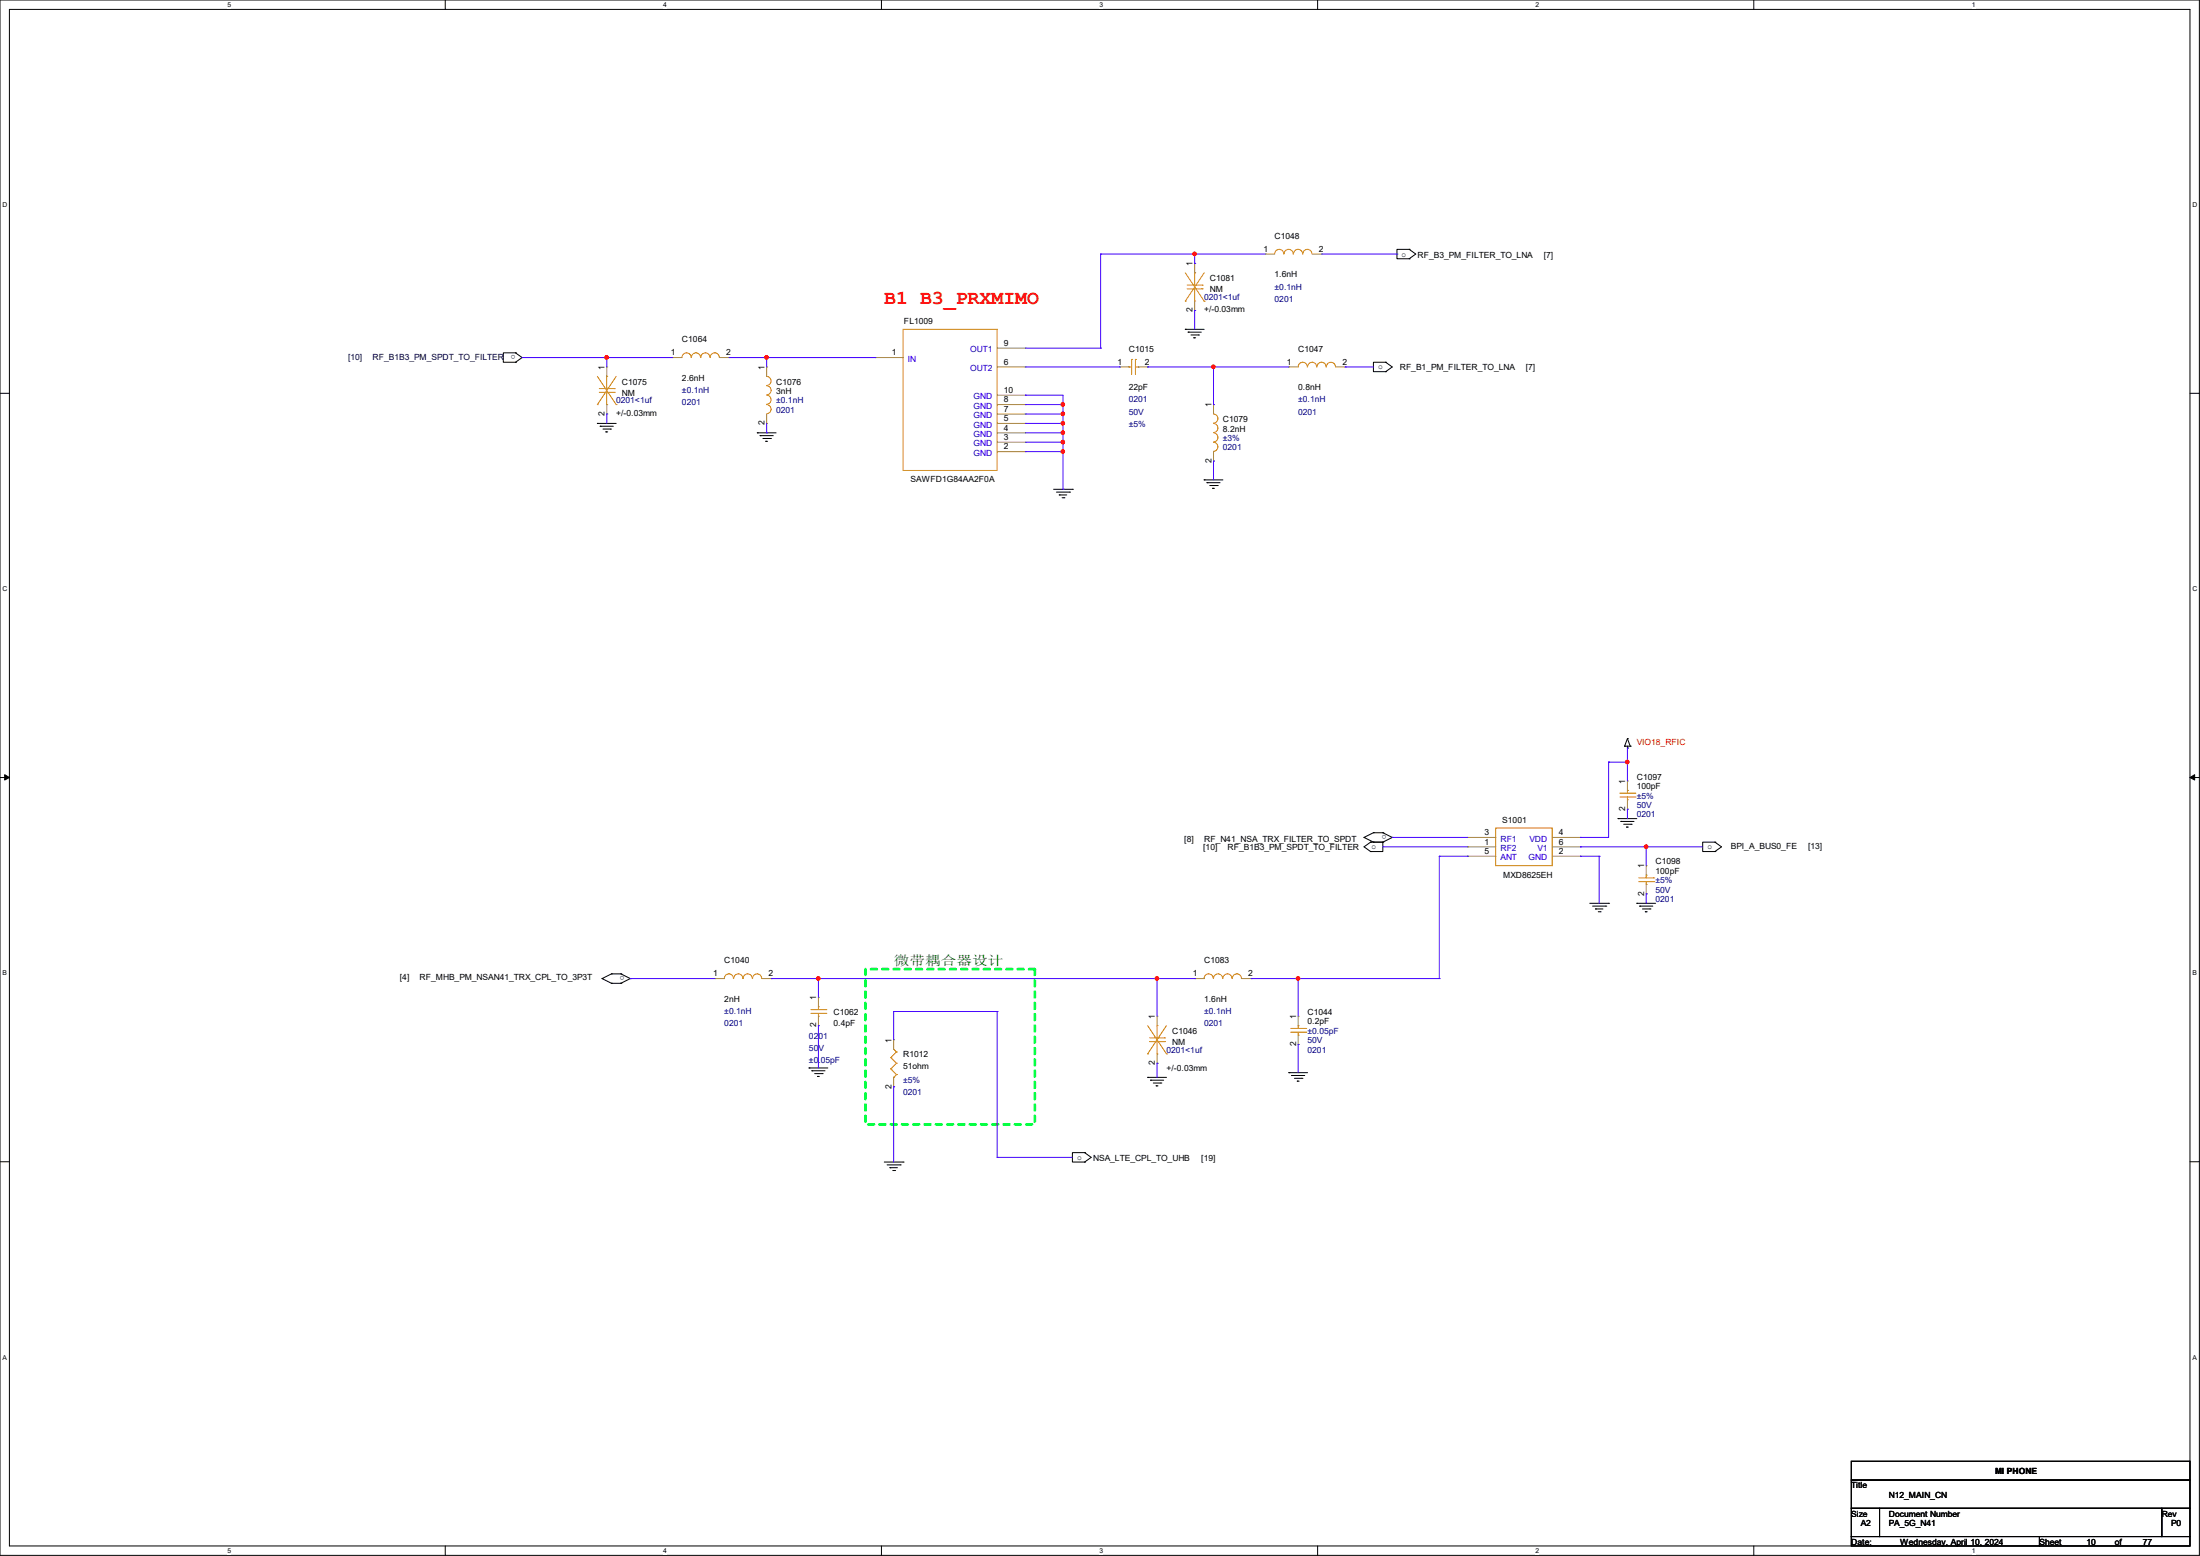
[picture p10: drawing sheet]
<svg xmlns="http://www.w3.org/2000/svg" width="297mm" height="210mm" viewBox="0 0 297 210" stroke-linecap="round" stroke-linejoin="round" font-family="sans-serif">
<path d="M0 0h296.9v209.9h-296.9zM1.3 1.3h294.4v207.4h-294.4z" fill="none" stroke="#000" stroke-width=".14"/>
<g fill="#fff">
<path d="M30.7 .1h.5v1h-.5z"/>
<path d="M30.7 208.8h.5v1h-.5z"/>
</g>
<path d="M60.1 0v1.3M60.1 208.7v1.2" fill="none" stroke="#000" stroke-width=".14"/>
<g fill="#fff">
<path d="M89.5 .1h.5v1h-.5z"/>
<path d="M89.5 208.8h.5v1h-.5z"/>
</g>
<path d="M119 0v1.3M119 208.7v1.2" fill="none" stroke="#000" stroke-width=".14"/>
<g fill="#fff">
<path d="M148.4 .1h.5v1h-.5z"/>
<path d="M148.4 208.8h.5v1h-.5z"/>
</g>
<path d="M177.9 0v1.3M177.9 208.7v1.2" fill="none" stroke="#000" stroke-width=".14"/>
<g fill="#fff">
<path d="M207.3 .1h.5v1h-.5z"/>
<path d="M207.3 208.8h.5v1h-.5z"/>
</g>
<path d="M236.8 0v1.3M236.8 208.7v1.2" fill="none" stroke="#000" stroke-width=".14"/>
<g fill="#fff">
<path d="M266.2 .1h.5v1h-.5z"/>
<path d="M266.2 208.8h.5v1h-.5z"/>
<path d="M.3 27.2h.7v1h-.7z"/>
<path d="M296 27.2h.6v1h-.6z"/>
<path d="M.3 79h.7v1h-.7z"/>
<path d="M296 79h.6v1h-.6z"/>
</g>
<path d="M0 53.1h1.3M295.7 53.1h1.2" fill="none" stroke="#000" stroke-width=".14"/>
<g fill="#fff">
<path d="M.3 130.9h.6v1h-.6z"/>
<path d="M296 130.9h.6v1h-.6z"/>
</g>
<path d="M0 104.9h1.3M295.7 104.9h1.2" fill="none" stroke="#000" stroke-width=".14"/>
<path d="M.6 104.6l.7 .3-.7 .4zM295.7 104.9l.6-.3v.7z" fill="#000" stroke="#000" stroke-width=".14"/>
<g fill="#fff">
<path d="M.3 182.7h.6v1h-.6z"/>
<path d="M296 182.7h.5v1h-.5z"/>
</g>
<g fill="none" stroke="#000" stroke-width=".14">
<path d="M190.2 33.7h.1M190.2 34.9h.1M190.2 33.7h-1.6v1.2h1.6M190.2 33.7l.9 .6-.9 .6M69.6 48.9h.1M69.6 47.6h.1M69.6 47.6h-1.7v1.3h1.7M69.6 47.6l.9 .7-.9 .6M80.6 57.1h.1M80.6 57.1h2.6M81 57.5h.1M81 57.5h1.8"/>
<path d="M81.4 57.9h1M81.8 58.3h.1M81.8 58.3h.2M82.4 57.9h.1M102.2 58.4h.1M102.2 58.4h2.6M102.6 58.8h.1M102.6 58.8h1.8M103 59.2h1M103.4 59.6h.1M103.4 59.6h.2M104 59.2h.1"/>
<path d="M160 44.4h.1M160 44.4h2.6M160.4 44.8h.1M160.4 44.8h1.8M160.8 45.2h1M161.2 45.6h.1M161.2 45.6h.2M161.8 45.2h.1M187.1 48.9h.1M187.1 50.2h.1M187.1 48.9h-1.7v1.3h1.7M187.1 48.9l.9 .6-.9 .7"/>
<path d="M142.2 66h2.6M142.6 66.4h1.8M143 66.8h.1M143 66.8h1M143.4 67.2h.2M143.6 67.2h.1M144.4 66.4h.1M144.8 66h.1M162.6 64.8h.1M162.6 64.8h2.5M162.9 65.2h.1M162.9 65.2h1.8"/>
<path d="M163.3 65.5h1M163.7 65.9h.1M163.7 65.9h.3M164.3 65.5h.1M219.7 99.7h.1M219.7 99.7l-.4 1M219.7 99.7l.4 1M184.1 113h.1M184.1 113l1.3 .7M185 113.7h.1M185 114.9h.1M185 113.7h1.7v1.2h-1.7"/>
<path d="M185 113.7l-.9 .6 .9 .6M185.4 113.7h.1M185.4 112.4h.1M185.4 113.7h1.3M185.4 112.4h1.3M185.4 112.4l-1.3 .6M186.7 113.7h.1M186.7 112.4h.1M186.7 112.4l1.3 .6M188 113h.1M188 113l-1.3 .7M218.4 110.5h.1"/>
<path d="M218.4 110.5h2.6M218.8 110.9h.1M218.8 110.9h1.8M219.2 111.3h1M219.3 100.7h.1M219.3 100.7h.8M219.6 111.6h.1M219.6 111.6h.2M219.7 101h.1M219.7 100.7v.3M220.1 100.7h.1M220.2 111.3h.1"/>
<path d="M231.5 113.7h.1M231.5 114.9h.1M231.5 113.7h-1.6v1.2h1.6M231.5 113.7l.9 .6-.9 .6M81.3 132.1h.1M81.3 132.1l1.2 .6M82.5 132.7h.1M82.5 131.4h.1M82.5 132.7h1.3M82.5 131.4h1.3M82.5 131.4l-1.2 .7M83.8 132.7h.1"/>
<path d="M83.8 131.4h.1M83.8 131.4l1.3 .7M85.1 132.1h.1M85.1 132.1l-1.3 .6M214.6 121.9h2.6M215 122.3h1.8M215.4 122.7h.1M215.4 122.7h1M215.8 123.1h.2M216 123.1h.1M216.8 122.3h.1M217.2 121.9h.1"/>
<path d="M221 121.9h.1M221 121.9h2.5M221.4 122.3h.1M221.4 122.3h1.7M221.7 122.7h1.1M222.1 123.1h.1M222.1 123.1h.3M222.8 122.7h.1M0 156.8h1.3M109.2 144.1h.1M109.2 144.1h2.6M109.6 144.5h.1"/>
<path d="M109.6 144.5h1.8M110 144.9h1M110.4 145.3h.1M110.4 145.3h.2M111 144.9h.1M119.4 156.8h2.5M119.8 157.2h1.7M120.1 157.6h.1M120.1 157.6h1.1M120.5 158h.3M120.8 158h.1M121.5 157.2h.1"/>
<path d="M121.9 156.8h.1M146.4 155.6h.1M146.4 156.8h.1M146.4 155.6h-1.6v1.2h1.6M146.4 155.6l.9 .6-.9 .6M154.9 145.4h.1M154.9 145.4h2.6M155.3 145.8h.1M155.3 145.8h1.8M155.7 146.2h1M156.1 146.6h.1M156.1 146.6h.2"/>
<path d="M156.7 146.2h.1M174 144.8h.1M174 144.8h2.5M174.4 145.2h.1M174.4 145.2h1.7M174.8 145.5h1M175.1 145.9h.1M175.1 145.9h.3M175.8 145.5h.1M295.7 156.8h1.2M249.9 197.2h45.8v2.6h-45.8zM249.9 199.8h45.8v3.8h-45.8z"/>
<path d="M249.9 203.6h3.8v3.8h-3.8zM249.9 207.4h25.4v1.3h-25.4zM253.7 203.6h38.1v3.8h-38.1zM275.3 207.4h20.4v1.3h-20.4zM291.8 203.6h3.9v3.8h-3.9z"/>
</g>
<path d="M116.8 130.8h22.9v21h-22.9z" fill="none" stroke="#00ff40" stroke-width=".38" stroke-dasharray=".8"/>
<g fill="none" stroke="#cc8006" stroke-width=".14">
<path d="M160 36.8l2.6 3.8M160.3 38.5h2M160.3 39h2M161.3 36.8h.1M161.3 36.8v1.7M161.3 39v1.6M162.3 38.5h.1M162.3 39h.1M162.6 36.8l-2.6 3.8M173.3 34.3a.61 .61 0 0 0-.6-.6 .61 .61 0 0 0-.6 .6M174.6 34.3a.61 .61 0 0 0-.6-.6 .61 .61 0 0 0-.6 .6M175.9 34.3a.61 .61 0 0 0-.7-.6 .61 .61 0 0 0-.6 .6"/>
<path d="M177.1 34.3a.61 .61 0 0 0-.6-.6 .61 .61 0 0 0-.6 .6M80.6 54.6h.1M80.6 50.8l2.6 3.8M80.9 52.5h2M80.9 53h2M81.9 50.8h.1M81.9 54.6h.1M81.9 50.8v1.7M81.9 53v1.6M82.9 52.5h.1M82.9 53h.1M83.2 54.6h.1"/>
<path d="M83.2 50.8l-2.6 3.8M93.3 48.3a.61 .61 0 0 0-.6-.7 .61 .61 0 0 0-.6 .7M94.6 48.3a.61 .61 0 0 0-.6-.7 .61 .61 0 0 0-.7 .7M95.8 48.3a.61 .61 0 0 0-.6-.7 .61 .61 0 0 0-.6 .7M97.1 48.3a.61 .61 0 0 0-.6-.7 .61 .61 0 0 0-.6 .7M103.5 50.8a.61 .61 0 0 1 .6 .6 .61 .61 0 0 1-.6 .6M103.5 52.1a.61 .61 0 0 1 .6 .6 .61 .61 0 0 1-.6 .6M103.5 53.3a.61 .61 0 0 1 .6 .7 .61 .61 0 0 1-.6 .6M103.5 54.6a.61 .61 0 0 1 .6 .6 .61 .61 0 0 1-.6 .6M121.9 44.4h12.7v19.1h-12.7zM152.4 49.5h.1M152.4 49.5h.4"/>
<path d="M152.8 48.5h.1M152.8 48.5v2M153.3 48.5h.1M153.3 48.5v2M153.3 49.5h.4M153.7 49.5h.1M160 40.6h.1M161.3 40.6h.1M162.6 40.6h.1M163.8 55.9a.61 .61 0 0 1 .6 .6 .61 .61 0 0 1-.6 .6M163.8 57.1a.61 .61 0 0 1 .6 .7 .61 .61 0 0 1-.6 .6M163.8 58.4a.61 .61 0 0 1 .6 .6 .61 .61 0 0 1-.6 .6"/>
<path d="M163.8 59.7a.61 .61 0 0 1 .6 .6 .61 .61 0 0 1-.6 .6M176.5 49.5a.61 .61 0 0 0-.6-.6 .61 .61 0 0 0-.6 .6M177.8 49.5a.61 .61 0 0 0-.7-.6 .61 .61 0 0 0-.6 .6M179 49.5a.61 .61 0 0 0-.6-.6 .61 .61 0 0 0-.6 .6M180.3 49.5a.61 .61 0 0 0-.6-.6 .61 .61 0 0 0-.6 .6M201.9 111.8h7.6v5h-7.6zM218.7 107.1h2M218.7 107.6h2M219.7 106.7h.1M219.7 107.9h.1M219.7 106.7v.4M219.7 107.6v.3"/>
<path d="M220.7 107.1h.1M220.7 107.6h.1M221.2 118.5h2.1M221.2 119h2.1M222.2 118.1h.1M222.2 119.4h.1M222.2 118.1v.4M222.2 119v.4M223.3 118.5h.1M223.3 119h.1M99 132.1a.61 .61 0 0 0-.6-.7 .61 .61 0 0 0-.6 .7M100.3 132.1a.61 .61 0 0 0-.6-.7 .61 .61 0 0 0-.6 .7"/>
<path d="M101.6 132.1a.61 .61 0 0 0-.7-.7 .61 .61 0 0 0-.6 .7M102.8 132.1a.61 .61 0 0 0-.6-.7 .61 .61 0 0 0-.6 .7M109.5 136.3h2M109.5 136.8h2M110.5 135.9h.1M110.5 137.2h.1M110.5 135.9v.4M110.5 136.8v.4M111.5 136.3h.1M111.5 136.8h.1M154.9 138.4l2.6 3.8M156.2 138.4h.1"/>
<path d="M156.2 138.4v1.7M157.5 138.4l-2.6 3.8M163.8 132.1a.61 .61 0 0 0-.6-.7 .61 .61 0 0 0-.6 .7M165.1 132.1a.61 .61 0 0 0-.7-.7 .61 .61 0 0 0-.6 .7M166.3 132.1a.61 .61 0 0 0-.6-.7 .61 .61 0 0 0-.6 .7M167.6 132.1a.61 .61 0 0 0-.6-.7 .61 .61 0 0 0-.6 .7M174.2 138.8h2.1M174.2 139.3h2.1M175.3 138.4h.1M175.3 139.7h.1M175.3 138.4v.4M175.3 139.3v.4"/>
<path d="M176.3 138.8h.1M176.3 139.3h.1M120.3 142.7h.1M120.3 144.3h.1M120.3 142.7l.7 .8M120.3 144.3l.7 .7M120.6 145.4h.1M120.6 141.6l.4 .4M121 142h.1M121 143.5h.1M121 145h.1M121 142l-.7 .7"/>
<path d="M121 143.5l-.7 .8M121 145l-.4 .4M154.9 142.2h.1M155.2 140.1h2M155.2 140.6h2M156.2 142.2h.1M156.2 140.6v1.6M157.2 140.1h.1M157.2 140.6h.1M157.5 142.2h.1"/>
</g>
<g fill="none" stroke="#a84" stroke-width=".14">
<path d="M161.3 35.6h.1M161.3 35.6v1.2M170.8 34.3h.1M170.8 34.3h1.3M177.2 34.3h1.2M178.4 34.3h.1M81.9 49.5h.1M81.9 55.9h.1M81.9 49.5v1.3M81.9 54.6v1.3M90.8 48.3h.1M90.8 48.3h1.3"/>
<path d="M97.2 48.3h1.2M98.4 48.3h.1M103.5 49.5h.1M103.5 57.1h.1M103.5 49.5v1.3M103.5 55.9v1.2M118.1 48.3h.1M118.1 48.3h3.8M134.6 49.5h3.8M134.6 59.7h3.8M134.6 58.4h3.8M134.6 57.1h3.8"/>
<path d="M134.6 47h3.8M134.6 55.9h3.8M134.6 54.6h3.8M134.6 53.3h3.8M138.4 59.7h.1M138.4 58.4h.1M138.4 57.1h.1M138.4 47h.1M138.4 55.9h.1M138.4 54.6h.1M138.4 49.5h.1M138.4 53.3h.1"/>
<path d="M151.1 49.5h.1M151.1 49.5h1.3M153.7 49.5h1.2M154.9 49.5h.1M161.3 41.9h.1M161.3 40.6v1.3M163.8 54.6h.1M163.8 54.6v1.3M174 49.5h.1M174 49.5h1.3M180.3 49.5h1.3M181.6 49.5h.1"/>
<path d="M134.6 61h3.8M138.4 61h.1M163.8 62.2h.1M163.8 61v1.2M198.1 114.3h.1M198.1 113h.1M198.1 115.6h.1M198.1 114.3h3.8M198.1 115.6h3.8M198.1 113h3.8M209.5 114.3h3.9M209.5 115.6h3.9"/>
<path d="M209.5 113h3.9M213.4 115.6h.1M213.4 113h.1M213.4 114.3h.1M219.7 105.4h.1M219.7 109.2h.1M219.7 105.4v1.3M219.7 107.9v1.3M222.2 116.8h.1M222.2 116.8v1.3M222.2 119.4v1.2M96.5 132.1h.1"/>
<path d="M96.5 132.1h1.3M102.9 132.1h1.2M104.1 132.1h.1M110.5 134.6h.1M110.5 138.4h.1M110.5 134.6v1.3M110.5 137.2v1.2M156.2 137.2h.1M156.2 137.2v1.2M161.3 132.1h.1M161.3 132.1h1.3M167.6 132.1h1.3"/>
<path d="M168.9 132.1h.1M175.3 137.2h.1M175.3 137.2v1.2M175.3 139.7v1.3M222.2 120.6h.1M120.6 140.3h.1M120.6 146.7h.1M120.6 140.3v1.3M120.6 145.4v1.3M156.2 143.5h.1M156.2 142.2v1.3M175.3 141h.1"/>
</g>
<g fill="none" stroke="#4200ff" stroke-width=".14">
<path d="M148.6 34.3h.1M148.6 34.3h22.2M148.6 34.3v12.7M161.3 35.6h.1M161.3 34.3h.1M161.3 34.3v1.3M178.4 34.3h10.2M188.6 34.3h.1M70.5 48.3h.1M70.5 48.3h20.3M81.9 48.3h.1M81.9 55.9h.1"/>
<path d="M81.9 48.3v1.2M81.9 55.9v1.2M98.4 48.3h19.7M103.5 48.3h.1M103.5 58.4h.1M103.5 48.3v1.2M103.5 57.1v1.3M118.1 48.3h.1M138.4 53.3h.1M138.4 49.5h12.7M138.4 55.9h5.1M138.4 53.3h5.1v12.7"/>
<path d="M138.4 57.1h5.1M138.4 58.4h5.1M138.4 47h10.2M138.4 59.7h5.1M138.4 54.6h5.1M143.5 55.9h.1M143.5 57.1h.1M143.5 58.4h.1M143.5 59.7h.1M143.5 54.6h.1M148.6 47h.1M151.1 49.5h.1"/>
<path d="M154.9 49.5h.1M154.9 49.5h19.1M161.3 41.9h.1M161.3 41.9v2.5M163.8 54.6h.1M163.8 49.5h.1M163.8 49.5v5.1M181.6 49.5h.1M181.6 49.5h3.8M138.4 61h5.1M143.5 61h.1M143.5 66h.1"/>
<path d="M163.8 62.2h.1M163.8 62.2v2.6M186.7 114.3h.1M186.7 114.3h11.4M188 113h.1M188 113h10.1M194.3 115.6h.1M194.3 115.6h3.8M194.3 115.6v16.5M198.1 115.6h.1M213.4 113h.1M213.4 114.3h.1"/>
<path d="M213.4 115.6h.1M213.4 114.3h16.5M213.4 115.6h2.5M215.9 115.6h.1M215.9 115.6v6.3M217.2 102.9h.1M217.2 102.9v10.1h-3.8M217.2 102.9h2.5M219.7 101h.1M219.7 102.9h.1M219.7 109.2h.1M219.7 101v4.4"/>
<path d="M219.7 109.2v1.3M222.2 114.3h.1M222.2 114.3v2.5M85.1 132.1h.1M85.1 132.1h11.4M104.1 132.1h.1M104.1 132.1h57.2M110.5 138.4h.1M110.5 132.1h.1M110.5 132.1v2.5M110.5 138.4v5.7M120.6 136.5h.1"/>
<path d="M120.6 136.5v3.8M120.6 136.5h14M134.6 136.5h.1M134.6 136.5v19.7M156.2 132.1h.1M156.2 132.1v5.1M161.3 132.1h.1M168.9 132.1h.1M168.9 132.1h25.4M175.3 132.1h.1M175.3 132.1v5.1M194.3 132.1h.1"/>
<path d="M222.2 120.6h.1M222.2 120.6v1.3M120.6 146.7h.1M120.6 146.7v10.1M134.6 156.2h.1M134.6 156.2h10.2M156.2 143.5h.1M156.2 143.5v1.9M175.3 141h.1M175.3 141v3.8"/>
</g>
<g fill="#f00" stroke="#f00" stroke-width=".14">
<circle cx="81.9" cy="48.2" r=".23"/>
<circle cx="103.5" cy="48.2" r=".23"/>
<circle cx="163.8" cy="49.5" r=".23"/>
<circle cx="143.5" cy="55.9" r=".23"/>
<circle cx="143.5" cy="58.4" r=".23"/>
<circle cx="143.5" cy="57.1" r=".23"/>
<circle cx="219.7" cy="102.8" r=".23"/>
<circle cx="222.2" cy="114.3" r=".23"/>
<circle cx="175.2" cy="132.1" r=".23"/>
<circle cx="110.5" cy="132.1" r=".23"/>
<circle cx="156.2" cy="132.1" r=".23"/>
<circle cx="161.3" cy="34.3" r=".23"/>
<circle cx="143.5" cy="54.6" r=".23"/>
<circle cx="143.5" cy="59.7" r=".23"/>
<circle cx="143.5" cy="60.9" r=".23"/>
</g>
<text font-size="2.7" fill="#f00" x="119.4" y="41">B1 B3_PRXMIMO</text>
<text font-size="1.8" fill="#008000" x="120.7" y="130.3">微带耦合器设计</text>
<g font-size="1.1">
<text x="161" y="35.9" transform="rotate(-90 161 35.9)">1</text>
<text x="170.6" y="34">1</text>
<text x="172.1" y="32.2">C1048</text>
<text x="178" y="34">2</text>
<text x="189.2" y="34.6">o</text>
<text x="191.4" y="34.8">RF_B3_PM_FILTER_TO_LNA</text>
<text x="208.4" y="34.8">[7]</text>
<text x="163.3" y="37.9">C1081</text>
<text x="163.3" y="39.5">NM</text>
<text x="172.1" y="37.4">1.6nH</text>
<text x="69.6" y="48" transform="rotate(-180 69.6 48)">o</text>
<text x="90.5" y="48">1</text>
<text x="92.1" y="46.2">C1064</text>
<text x="98" y="48">2</text>
<text x="120.4" y="48">1</text>
<text x="122" y="43.8">FL1009</text>
<text x="135.5" y="46.7">9</text>
<text x="152.4" y="47.5">C1015</text>
<text x="161" y="42.2" transform="rotate(-90 161 42.2)">2</text>
<text x="162.6" y="42.1">+/-0.03mm</text>
<text x="175.3" y="47.5">C1047</text>
<text x="81.6" y="49.9" transform="rotate(-90 81.6 49.9)">1</text>
<text x="83.9" y="51.9">C1075</text>
<text x="83.9" y="53.4">NM</text>
<text x="92.1" y="51.4">2.6nH</text>
<text x="103.2" y="49.9" transform="rotate(-90 103.2 49.9)">1</text>
<text x="104.8" y="51.9">C1076</text>
<text x="104.8" y="53.2">3nH</text>
<text x="135.5" y="49.2">6</text>
<text x="135.5" y="53">10</text>
<text x="150.9" y="49.2">1</text>
<text x="152.4" y="52.7">22pF</text>
<text x="154.6" y="49.2">2</text>
<text x="173.7" y="49.2">1</text>
<text x="175.3" y="52.7">0.8nH</text>
<text x="181.2" y="49.2">2</text>
<text x="186.1" y="49.9">o</text>
<text x="189" y="50">RF_B1_PM_FILTER_TO_LNA</text>
<text x="206" y="50">[7]</text>
<text x="81.6" y="56.1" transform="rotate(-90 81.6 56.1)">2</text>
<text x="83.2" y="56.1">+/-0.03mm</text>
<text x="103.2" y="57.4" transform="rotate(-90 103.2 57.4)">2</text>
<text x="135.5" y="59.4">3</text>
<text x="135.5" y="58.1">4</text>
<text x="135.5" y="56.9">5</text>
<text x="135.5" y="55.6">7</text>
<text x="135.5" y="54.3">8</text>
<text x="163.5" y="55" transform="rotate(-90 163.5 55)">1</text>
<text x="165.1" y="57">C1079</text>
<text x="165.1" y="58.3">8.2nH</text>
<text x="122.9" y="65.1">SAWFD1G84AA2F0A</text>
<text x="135.5" y="60.7">2</text>
<text x="163.5" y="62.5" transform="rotate(-90 163.5 62.5)">2</text>
<text x="219.4" y="105.8" transform="rotate(-90 219.4 105.8)">1</text>
<text x="221" y="105.2">C1097</text>
<text x="221" y="106.5">100pF</text>
<text x="159.9" y="113.6">[8]</text>
<text x="162.6" y="113.6">RF_N41_NSA_TRX_FILTER_TO_SPDT</text>
<text x="187.2" y="112.7" transform="rotate(-180 187.2 112.7)">o</text>
<text x="200.4" y="112.7">3</text>
<text x="202.8" y="111.1">S1001</text>
<text x="210.4" y="112.7">4</text>
<text x="219.4" y="109.5" transform="rotate(-90 219.4 109.5)">2</text>
<text x="162.4" y="114.8">[10]</text>
<text x="165.7" y="114.8">RF_B1B3_PM_SPDT_TO_FILTER</text>
<text x="185.2" y="114.6">o</text>
<text x="200.4" y="114">1</text>
<text x="200.4" y="115.3">5</text>
<text x="202.9" y="118.5">MXD8625EH</text>
<text x="210.4" y="115.3">2</text>
<text x="210.4" y="114">6</text>
<text x="222" y="117.2" transform="rotate(-90 222 117.2)">1</text>
<text x="223.5" y="116.7">C1098</text>
<text x="223.5" y="117.9">100pF</text>
<text x="230.5" y="114.6">o</text>
<text x="233.7" y="114.6">BPI_A_BUS0_FE</text>
<text x="244.1" y="114.6">[13]</text>
<text x="222" y="120.9" transform="rotate(-90 222 120.9)">2</text>
<text x="84.3" y="131.8" transform="rotate(-180 84.3 131.8)">o</text>
<text x="96.3" y="131.8">1</text>
<text x="97.8" y="130">C1040</text>
<text x="103.8" y="131.8">2</text>
<text x="161" y="131.8">1</text>
<text x="162.6" y="130">C1083</text>
<text x="168.5" y="131.8">2</text>
<text x="54" y="132.3">[4]</text>
<text x="56.6" y="132.3">RF_MHB_PM_NSAN41_TRX_CPL_TO_3P3T</text>
<text x="97.8" y="135.2">2nH</text>
<text x="110.2" y="135" transform="rotate(-90 110.2 135)">1</text>
<text x="112.5" y="137">C1062</text>
<text x="155.9" y="137.5" transform="rotate(-90 155.9 137.5)">1</text>
<text x="162.6" y="135.2">1.6nH</text>
<text x="175" y="137.5" transform="rotate(-90 175 137.5)">1</text>
<text x="176.5" y="137">C1044</text>
<text x="110.2" y="138.7" transform="rotate(-90 110.2 138.7)">2</text>
<text x="112.5" y="138.5">0.4pF</text>
<text x="120.4" y="140.7" transform="rotate(-90 120.4 140.7)">1</text>
<text x="121.9" y="142.7">R1012</text>
<text x="155.9" y="143.8" transform="rotate(-90 155.9 143.8)">2</text>
<text x="158.2" y="139.5">C1046</text>
<text x="158.2" y="141.1">NM</text>
<text x="175" y="141.2" transform="rotate(-90 175 141.2)">2</text>
<text x="176.5" y="138.3">0.2pF</text>
<text x="120.4" y="146.9" transform="rotate(-90 120.4 146.9)">2</text>
<text x="121.9" y="144.2">51ohm</text>
<text x="157.5" y="144.6">+/-0.03mm</text>
<text x="145.4" y="156.6">o</text>
<text x="147.6" y="156.7">NSA_LTE_CPL_TO_UHB</text>
<text x="162.2" y="156.7">[19]</text>
<text x="249.9" y="200.9">Title</text>
<text x="255" y="202.1">N12_MAIN_CN</text>
<text x="269.4" y="198.9">MI PHONE</text>
<text x="249.9" y="204.7">Size</text>
<text x="249.9" y="208.5">Date:</text>
<text x="251.2" y="206">A2</text>
<text x="255" y="204.7">Document Number</text>
<text x="255" y="206">PA_5G_N41</text>
<text x="256.5" y="208.5">Wednesday, April 10, 2024</text>
<text x="275.3" y="208.5">Sheet</text>
<text x="281.7" y="208.5">10</text>
<text x="285.5" y="208.5">of</text>
<text x="289.3" y="208.5">77</text>
<text x="291.8" y="204.7">Rev</text>
<text x="293.1" y="206">P0</text>
</g>
<g font-size="1.1" fill="#000080">
<text x="162.6" y="40.5">0201&lt;1uf</text>
<text x="172.1" y="39.1">±0.1nH</text>
<text x="172.1" y="40.7">0201</text>
<text x="92.1" y="53">±0.1nH</text>
<text x="83.2" y="54.4">0201&lt;1uf</text>
<text x="92.1" y="54.7">0201</text>
<text x="104.8" y="54.4">±0.1nH</text>
<text x="104.8" y="55.7">0201</text>
<text x="152.4" y="54.3">0201</text>
<text x="152.4" y="56">50V</text>
<text x="152.4" y="57.6">±5%</text>
<text x="165.1" y="59.5">±3%</text>
<text x="175.3" y="54.3">±0.1nH</text>
<text x="175.3" y="56">0201</text>
<text x="165.1" y="60.8">0201</text>
<text x="221" y="107.8">±5%</text>
<text x="221" y="110.3">0201</text>
<text x="221" y="109.1">50V</text>
<text x="223.5" y="119.2">±5%</text>
<text x="223.5" y="121.8">0201</text>
<text x="223.5" y="120.5">50V</text>
<text x="97.8" y="136.9">±0.1nH</text>
<text x="162.6" y="136.9">±0.1nH</text>
<text x="97.8" y="138.5">0201</text>
<text x="109.2" y="140.2">0201</text>
<text x="109.2" y="141.8">50V</text>
<text x="109.2" y="143.5">±0.05pF</text>
<text x="157.5" y="142.1">0201&lt;1uf</text>
<text x="162.6" y="138.5">0201</text>
<text x="176.5" y="142.1">0201</text>
<text x="176.5" y="140.8">50V</text>
<text x="176.5" y="139.5">±0.05pF</text>
<text x="121.9" y="146.1">±5%</text>
<text x="121.9" y="147.8">0201</text>
</g>
<g font-size="1.1" fill="#00c">
<text x="131" y="47.5">OUT1</text>
<text x="122.6" y="48.8">IN</text>
<text x="131" y="50.1">OUT2</text>
<text x="131.4" y="53.9">GND</text>
<text x="131.4" y="59">GND</text>
<text x="131.4" y="57.7">GND</text>
<text x="131.4" y="56.4">GND</text>
<text x="131.4" y="55.2">GND</text>
<text x="131.4" y="61.5">GND</text>
<text x="131.4" y="60.2">GND</text>
<text x="202.6" y="113.6">RF1</text>
<text x="206.5" y="113.6">VDD</text>
<text x="202.6" y="114.9">RF2</text>
<text x="202.6" y="116.1">ANT</text>
<text x="206.4" y="116.1">GND</text>
<text x="207.6" y="114.9">V1</text>
</g>
<g font-size="1.1" fill="#000040">
<text x="47" y="48.6">[10]</text>
<text x="50.3" y="48.6">RF_B1B3_PM_SPDT_TO_FILTER</text>
</g>
<text font-size="1.1" fill="#f00" x="221" y="100.5">VIO18_RFIC</text>
<g font-size=".9">
<text x="30.7" y=".9">5</text>
<text x="89.5" y=".9">4</text>
<text x="148.4" y=".9">3</text>
<text x="207.3" y=".9">2</text>
<text x="266.2" y=".9">1</text>
<text x=".3" y="28">D</text>
<text x="296" y="28">D</text>
<text x=".3" y="79.8">C</text>
<text x="296" y="79.8">C</text>
<text x=".3" y="131.7">B</text>
<text x="296" y="131.7">B</text>
<text x=".3" y="183.5">A</text>
<text x="296" y="183.5">A</text>
<text x="30.7" y="209.6">5</text>
<text x="89.5" y="209.6">4</text>
<text x="148.4" y="209.6">3</text>
<text x="207.3" y="209.6">2</text>
<text x="266.2" y="209.6">1</text>
</g>
</svg>
